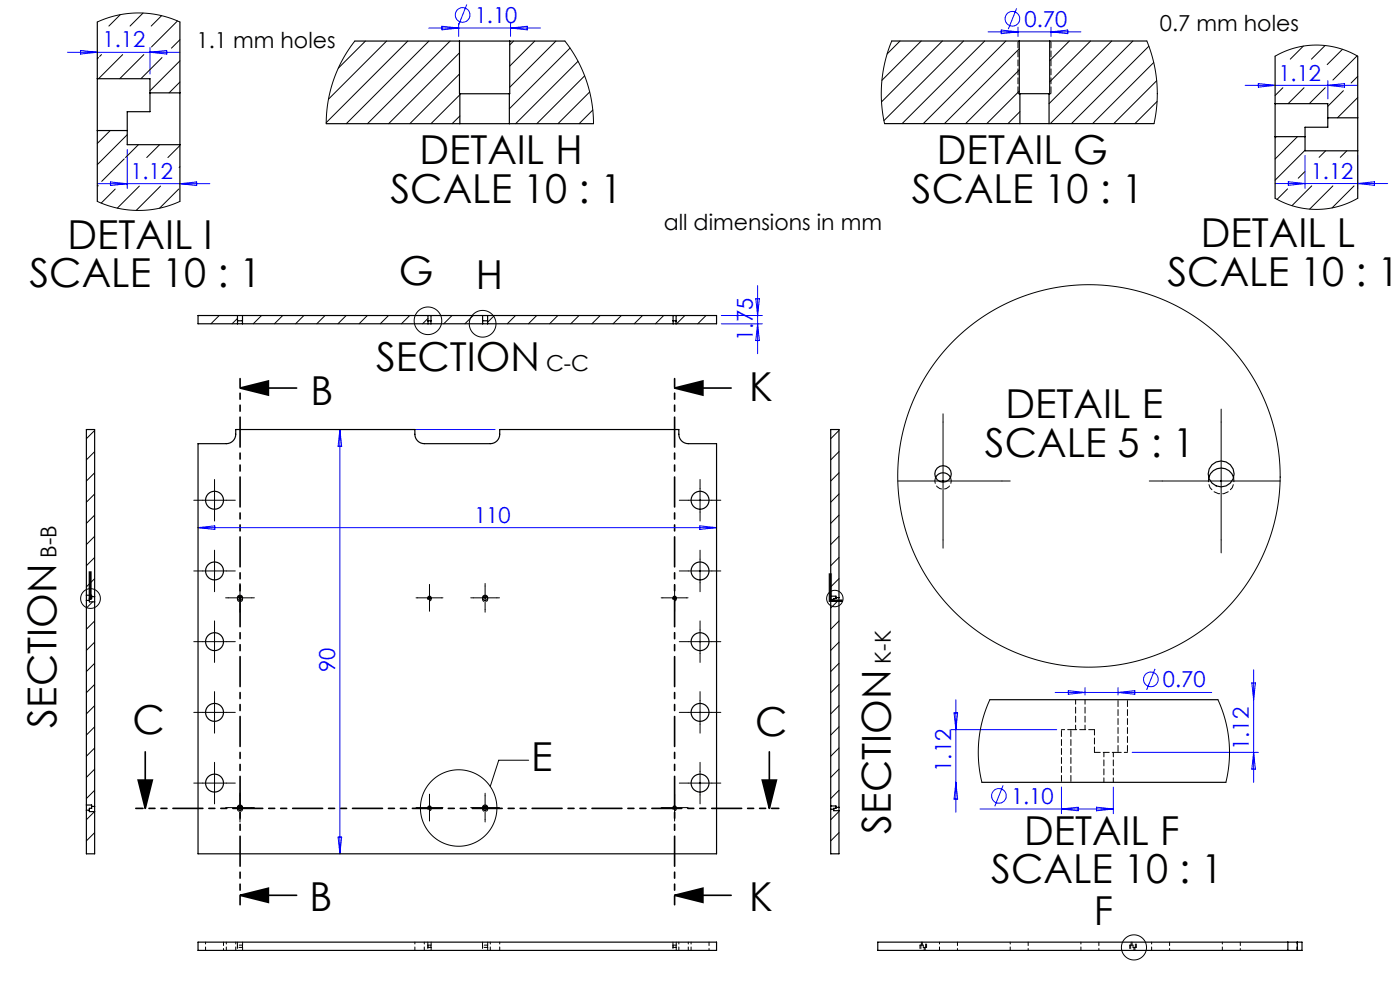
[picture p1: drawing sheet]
<svg xmlns="http://www.w3.org/2000/svg" width="297mm" height="210mm" viewBox="0 0 297 210" stroke-linecap="round" stroke-linejoin="round" font-family="sans-serif">
<g fill="none" stroke="#00f" stroke-width=".21">
<path d="M14.3 11.1h23.9M17.1 10.7l3.5 .4-3.5 .4zM31.8 10.1v5.6M31.8 11.1l3.6-.4v.8zM91 6h23.7M93.7 5.6l3.6 .4-3.6 .3zM97.3 5v2.7M99 .9l-1.7 4.5M108.3 5v2.7M108.3 6l3.6-.4v.7zM209.6 6.8h19.7M212.4 6.4l3.6 .4-3.6 .3z"/>
<path d="M215.7 1.8l-1.8 4.4M216 5.8v1.9M223 5.8v1.9M223 6.8l3.5-.4v.7zM264.2 18.1h23.8M266.9 17.7l3.6 .4-3.6 .4zM281.7 17.1v3.9M281.7 18.1l3.5-.4v.8zM20.6 39h23.9M23.4 38.6l3.6 .4-3.6 .4zM27 31.7v8.3M38.2 39l3.5-.4v.8z"/>
<path d="M270.5 38.9h23.9M273.3 38.6l3.6 .3-3.6 .4zM276.9 33v6.9M288 33v6.9M288 38.9l3.6-.3v.7zM153 66.9h8.7M153 68.7h8.7M160.3 63.4h.8l-.4 3.5zM160.7 60.6v14.4M160.7 68.7l.4 3.5h-.8zM71.1 91.1h33.9M72.1 91.1v90"/>
<path d="M72.1 91.1l.4 3.6h-.8zM42 111.9h110M42 111.9l3.6-.4v.8zM148.5 111.5l3.5 .4-3.5 .4zM201.8 154.8h22.4M202.4 151.2h.8l-.4 3.6zM202.8 148.4v23.9M223.8 146.9h33.3M226.6 146.5l3.6 .4-3.6 .4zM230.2 145.9v1.5M237.2 145.9v1.5M237.2 146.9l3.5-.4v.8z"/>
<path d="M240.2 159.6h26.7M245 141.9l-1.7 4.4M265.6 144.9h.7l-.4 3.5zM265.9 142.1v23.8M265.9 159.6l.4 3.6h-.7zM71.7 177.6h.8l-.4 3.5zM202.8 165.9l.4 3.6h-.8zM207.9 171.6h28.3M212.8 166.6l-1.8 4.4M225.2 166.9v5.7M225.2 171.6l3.5-.4v.8zM232.6 171.2l3.6 .4-3.6 .4z"/>
<path d="M236.2 166.9v5.7"/>
<circle cx="98.1" cy="3.2" r="1.56"/>
<circle cx="214.8" cy="4" r="1.56"/>
<circle cx="244.1" cy="144.1" r="1.56"/>
<circle cx="211.9" cy="168.8" r="1.56"/>
</g>
<g fill="none" stroke="#000" stroke-width=".21">
<path d="M20.6 4.7l2.1-.9 2.2-.6 2.3-.3 2.3-.2 2.2 .2 2.3 .4 2 .5 2.2 .9M20.9 12.2l-.3 .3M21.5 11.6l-.4 .4M25.5 3.1l-2.4 2.4M26 11.6l-5.1 5.1M30.3 2.8l-2.7 2.7M30.5 11.6l-5.1 5.1M34.3 3.3l-2.2 2.2M34.4 12.2l-4.5 4.5M37.7 4.4l-5.6 5.6M38.2 12.9l-6.4 6.4M38.2 17.4l-2.3 2.3"/>
<path d="M38.2 8.4l-1.8 1.8M75.3 8.7l-2.6 3.9-1.9 4.4-1.2 4.4-.4 4.8M77.5 8.7l-5.7 5.8M82 8.7l-12.3 12.3M86.5 8.7l-17.3 17.3M91 8.7l-17.5 17.5M95.5 8.7l-17.5 17.5M97.5 11.2l-15.1 15M97.5 15.7l-10.6 10.5M109 8.7l-.9 .8M113.4 8.7l-5.3 5.3M117.9 8.7l-9.8 9.8"/>
<path d="M119.8 8.7l2.7 4 1.8 4.2 1.2 4.8 .4 4.5M120.9 10.2l-12.8 12.9M122.6 13l-13.2 13.2M124 16.1l-10.1 10.1M125.1 19.5l-6.7 6.7M189.2 8.7l-1.5 4.4-.6 4.3-.1 4.6 .7 4.2M190.9 8.7l-2.7 2.7M195.4 8.7l-8.3 8.3M199.9 8.7l-12.9 12.9M204.4 8.7l-16.9 16.9M208.9 8.7l-17.5 17.5M213.4 8.7l-17.5 17.5"/>
<path d="M216.2 19.3l-6.9 6.9M216.2 10.3l-15.8 15.9M216.2 14.8l-11.4 11.4M226.9 8.7l-4.2 4.2M231.4 8.7l-8.7 8.7M235.8 8.7l-13.2 13.3M240.3 8.7l-17.5 17.5M243.3 8.7l1.4 4.2 .7 4.6v4.3l-.6 4.4M243.7 9.8l-16.4 16.4M244.8 13.3l-13 12.9M245.4 17.1l-9.1 9.1M270.5 11.9l1.9-1 2.3-.7 2.2-.5 2.4-.1 2.2 .1 2.3 .5 2.2 .7 2 1"/>
<path d="M272.2 18.6l-1.7 1.7M276.5 9.8l-2.8 2.8M276.6 18.6l-3.3 3.4M281.1 9.7l-2.9 2.9M281.1 18.6l-3.3 3.4M284.8 10.5l-3.2 3.2M285 19.2l-3.3 3.4M287.9 11.8l-5.1 5.2M288 16.2l-1.4 1.4M20.6 39.4h.1M23.4 27.7l-2.8 2.7M26.4 33.7l-4.8 4.8"/>
<path d="M27 28.6l-6.4 6.3M29.4 30.7l-2.8 2.7M29.6 39.5l-4.7 4.6M33.9 30.7l-2.8 2.7M34.1 39.5l-5.2 5.1M38.2 30.9l-2.6 2.5M38.2 35.4l-.2 .1M97.6 20.1l-6.2 6.1M97.6 24.6l-1.7 1.6M125.8 23.3l-2.9 2.9M216.4 23.7l-2.6 2.5M245.5 21.5l-4.7 4.7"/>
<path d="M270.8 29l-.3 .2M275.2 29l-4.7 4.7M276.8 36.4l-1.4 1.4M276.9 31.9l-6.4 6.3M278.3 39.4l-4.2 4.2M281.2 32l-1.4 1.4M282.8 39.4l-5 5M285.7 32l-1.4 1.4M287.3 39.4l-4.7 4.7M288 20.7l-4.3 4.3M20.6 42.7l2.2 .9 2.1 .5 2.3 .4 2.3 .1 2.3-.1 2.1-.3 2.2-.7 2.1-.8M24.4 40.1l-2.9 3"/>
<path d="M37.9 40.1l-4 4.1M270.5 42.1l2.1 1 2 .7 2.3 .5 2.3 .1 2.3-.1 2.4-.5 2.2-.8 1.9-.9M273.2 40.1l-2.3 2.2M46.5 66.9l-1.8 1.8M50.4 67.5l-1.2 1.2M55.5 66.9l-1.8 1.8M60 66.9l-1.8 1.8M64.5 66.9l-1.8 1.8M69 66.9l-1.8 1.8M73.4 66.9l-1.7 1.8M77.9 66.9l-1.7 1.8M82.4 66.9l-1.7 1.8"/>
<path d="M86.9 66.9l-1.7 1.8M90.8 67.5l-1.1 1.2M95.9 66.9l-1.8 1.8M100.4 66.9l-1.8 1.8M104.9 66.9l-1.5 1.5M109.4 66.9l-1.8 1.8M113.9 66.9l-1.8 1.8M118.3 66.9l-1.7 1.8M122.8 66.9l-1.7 1.8M127.3 66.9l-1.7 1.8M131.8 66.9l-1.7 1.8M136.3 66.9l-1.7 1.8"/>
<path d="M140.8 66.9l-1.8 1.8M145.3 66.9l-1.8 1.8M149.8 66.9l-1.8 1.8M20.1 91.3l-1.8 1.8M20.1 95.8l-1.8 1.8M178 91.3l-1.8 1.8M178 95.8l-1.8 1.8M200.1 89.5v25M259.1 89.5v25M20.1 100.3l-1.8 1.7M20.1 104.8l-1.8 1.7M20.1 109.3l-1.8 1.7"/>
<path d="M20.1 113.8l-1.8 1.7M20.1 118.3l-1.8 1.7M43 106.1h5M45.5 103.6v5M45.5 118.6v5M146 106.1h5M148.5 103.6v5M148.5 118.6v5M178 100.3l-1.8 1.7M178 104.8l-1.8 1.7M178 109.3l-1.8 1.7M178 113.8l-1.8 1.7"/>
<path d="M178 118.3l-1.8 1.7M190.5 102h22.1M246.6 102h25M19.6 127.7l-1.3 1.3M20.1 131.7l-1.8 1.8M20.1 136.2l-1.8 1.8M20.1 122.7l-1.8 1.8M43 136.1h5M43 121.1h5M45.5 133.6v5M48.4 126.8h5M50.9 124.3v5"/>
<path d="M88.6 126.8h5M91.1 124.3v5M100.4 126.8h5M102.9 124.3v5M140.6 126.8h5M143.1 124.3v5M146 136.1h5M146 121.1h5M148.5 133.6v5M177.8 127.5l-1.6 1.5M178 122.7l-1.8 1.8M178 131.7l-1.8 1.8"/>
<path d="M178 136.2l-1.8 1.8M20.1 140.7l-1.8 1.8M20.1 145.2l-1.8 1.7M20.1 149.7l-1.8 1.7M20.1 154.2l-1.8 1.7M20.1 158.7l-1.8 1.7M43 151.1h5M45.5 148.6v5M146 151.1h5M148.5 148.6v5M178 140.7l-1.8 1.8M178 145.2l-1.8 1.7"/>
<path d="M178 149.7l-1.8 1.7M178 154.2l-1.8 1.7M178 158.7l-1.8 1.7M210 148.4l-1.5 4-.8 4.5-.1 4.6 .7 4.4M258.4 148.4l1.5 4.1 .8 4.5 .1 4.4-.7 4.5M20 172.2l-1.7 1.7M20.1 176.6l-1.8 1.8M20.1 163.2l-1.8 1.7M20.1 167.6l-1.8 1.8M43 166.1h5M45.5 163.6v5M48.4 171.3h5"/>
<path d="M50.9 168.8v5M88.6 171.3h5M91.1 168.8v5M100.4 171.3h5M102.9 168.8v5M112.2 161.3h-6.4l-1.8 5.5M140.6 171.3h5M143.1 168.8v5M146 166.1h5M148.5 163.6v5M178 163.2l-1.8 1.7M178 167.6l-1.8 1.8"/>
<path d="M178 172.1l-1.8 1.8M178 176.6l-1.8 1.8"/>
<circle cx="90.8" cy="68" r="2.93"/>
<circle cx="102.4" cy="68.7" r="2.84"/>
<circle cx="231" cy="101" r="40.6"/>
<circle cx="19.2" cy="127" r="2.09"/>
<circle cx="177.1" cy="127" r="1.74"/>
<circle cx="97.3" cy="171.4" r="8.1"/>
<circle cx="240.6" cy="201" r="2.66"/>
</g>
<path d="M50.9 82.3h12M50.9 82.3l6-1.5v3zM143.1 82.3l6-1.5v3zM143.1 82.3h12M30.8 159.5v12M163.2 159.5v12M29.3 165.5h3l-1.5 6zM161.7 165.5h3l-1.5 6zM50.9 189.9h12M50.9 189.9l6-1.5v3zM143.1 189.9l6-1.5v3zM143.1 189.9h12" fill="none" stroke="#000" stroke-width=".35"/>
<g fill="none" stroke="#000" stroke-width=".21" stroke-dasharray="15.2 1.3 1.3 1.3">
<path d="M200.1 89.5v-1.7M259.1 89.5v-2.7M43 106.1h-1.9M45.5 118.6v-1.9M45.5 103.6v-1.9M45.5 108.6v1.9M48 106.1h1.9M146 106.1h-1.9M148.5 118.6v-1.9M148.5 103.6v-1.9M148.5 108.6v1.9M151 106.1h1.9"/>
<path d="M200.1 114.5v1.8M212.6 102h1.7M246.6 102h-2.8M259.1 114.5v2.8M271.6 102h.1M43 136.1h-1.9M43 121.1h-1.9M45.5 133.6v-1.9M45.5 138.6v1.9M45.5 123.6v1.9M48 136.1h1.9M48 121.1h1.9"/>
<path d="M48.4 126.8h-.5M50.9 124.3v-.5M50.9 129.3v.6M53.4 126.8h.6M88.6 126.8h-.3M91.1 124.3v-.3M91.1 129.3v.4M93.6 126.8h.4M100.4 126.8h-.5M102.9 124.3v-.5M102.9 129.3v.6M105.4 126.8h.6"/>
<path d="M140.6 126.8h-.3M143.1 124.3v-.3M143.1 129.3v.4M145.6 126.8h.4M146 136.1h-1.9M146 121.1h-1.9M148.5 133.6v-1.9M148.5 138.6v1.9M148.5 123.6v1.9M151 136.1h1.9M151 121.1h1.9M43 151.1h-1.9"/>
<path d="M45.5 148.6v-1.9M45.5 153.6v1.9M48 151.1h1.9M146 151.1h-1.9M148.5 148.6v-1.9M148.5 153.6v1.9M151 151.1h1.9M43 166.1h-1.9M45.5 163.6v-1.9M45.5 168.6v1.9M48 166.1h1.9M48.4 171.3h-.5"/>
<path d="M50.9 168.8v-.5M50.9 173.8v.6M53.4 171.3h.6M88.6 171.3h-.3M91.1 168.8v-.3M91.1 173.8v.4M93.6 171.3h.4M100.4 171.3h-.5M102.9 168.8v-.5M102.9 173.8v.6M105.4 171.3h.6M140.6 171.3h-.3"/>
<path d="M143.1 168.8v-.3M143.1 173.8v.4M145.6 171.3h.4M146 166.1h-1.9M148.5 163.6v-1.9M148.5 168.6v1.9M151 166.1h1.9"/>
</g>
<path d="M50.9 80.3v111.6M143.1 80.3v111.6" fill="none" stroke="#000" stroke-width=".35" stroke-dasharray="6.3 1.3 1.3 1.3 1.3 1.3" stroke-dashoffset="4.5"/>
<path d="M165.2 171.5h-136.4" fill="none" stroke="#000" stroke-width=".35" stroke-dasharray="6.3 1.3 1.3 1.3 1.3 1.3" stroke-dashoffset="4.8"/>
<g fill="#000">
<path d="M50.9 82.3l6-1.5v3zM50.9 189.9l6-1.5v3z"/>
<path d="M161.7 165.5h3l-1.5 6zM29.3 165.5h3l-1.5 6zM143.1 82.3l6-1.5v3zM143.1 189.9l6-1.5v3z"/>
</g>
<g fill="none" stroke="#000" stroke-width=".25">
<path d="M20.6 16.7v11M20.6 4.7v12M20.6 16.7h11.2v3M31.8 19.7v4h-4.8v4M31.8 19.7h6.4M38.2 19.7v11M38.2 4.7v15M75.3 8.7h22.2M97.5 8.7h10.6M97.5 8.7l.1 11.2M97.6 19.9h10.5M97.6 19.9v6.3"/>
<path d="M108.1 19.9v6.3M108.1 8.7v11.2M108.1 8.7h11.7M189.2 8.7h27M216.2 8.7h6.5M216.2 8.7v11.2h.2M216.4 19.9h6.2M216.4 19.9v6.3M222.6 19.9v6.3M222.7 8.7v11.2h-.1M222.7 8.7h20.6M270.5 11.9v10.1"/>
<path d="M288 11.9v13.1M20.6 27.7h6.4M20.6 27.7v15M27 27.7v3h11.2M38.2 30.7v12M69.2 26.2h28.4M97.6 26.2h10.5M108.1 26.2h17.8M187.7 26.2h28.7M216.4 26.2h6.2M222.6 26.2h22.2M270.5 22v7"/>
<path d="M270.5 29h6.4M270.5 22h11.2v3M270.5 29v13.1M276.9 29v3h11.1M281.7 25v2h-4.8v2M281.7 25h6.3M288 25v7M288 32v10.1M50.4 66.9h1M50.4 66.9h-8.4v1.8h8.4M50.4 68h.1M50.4 66.9v1.8"/>
<path d="M50.4 68h1M50.4 68.7h1M51.4 68.7h39.4M51.4 68h.1M51.4 66.9h39.4M51.4 66.9v1.8M90.8 66.9h.6M90.8 68h.1M90.8 66.9v1.8M90.8 68h.6M90.8 68.7h.6M91.4 68.7h11"/>
<path d="M91.4 68h.1M91.4 66.9h11M91.4 66.9v1.8M102.4 66.9h1M102.4 66.9v1.1M102.4 68.7h1M102.4 68h1M102.4 68v.7M103.4 68.7h39.4M103.4 68h.1M103.4 66.9h39.4M103.4 66.9v1.8"/>
<path d="M142.8 66.9h.6M142.8 66.9v1.1M142.8 68.7h.6M142.8 68h.6M142.8 68v.7M143.4 68h.1M143.4 66.9h8.6v1.8h-8.6M143.4 66.9v1.8M42 94.1h6a2 2 0 0 0 2-2v-1h38a2.3 2.3 0 0 0 1.6 3h14.4a2 2 0 0 0 2-2v-1h38a2.3 2.3 0 0 0 1.6 3h6.4v87h-110zM198.5 101.3a1.75 1.75 0 0 1 1.6-1 1.75 1.75 0 0 1 1.5 1M256.4 101.3a2.75 2.75 0 0 1 2.7-2 2.75 2.75 0 0 1 2.6 2M18.3 126.3v1.1"/>
<path d="M18.3 126.3v-35.2h1.8v35.5M18.3 127.4h.7M18.3 126.3h1.1v.3M18.3 127.4v43.4M19 127.4v.3h1.1M19.4 126.6v.4h-.4v.4M19.4 126.6h.7M20.1 126.6v1.1M20.1 127.7v43.4M50.4 127a.55 .55 0 0 1 .5-.4 .55 .55 0 0 1 .5 .4M90.8 127a.35 .35 0 0 1 .3-.2 .35 .35 0 0 1 .3 .2M102.4 127a.55 .55 0 0 1 .5-.4 .55 .55 0 0 1 .5 .4"/>
<path d="M142.8 127a.35 .35 0 0 1 .3-.2 .35 .35 0 0 1 .3 .2M176.2 126.5v.7M176.2 126.5v-35.4h1.8v35.7M176.2 127.2h.7M176.2 126.5h1.1v.3M176.2 127.2v43.8M176.9 127.2v.3h1.1M177.3 126.8v.2h-.4v.2M177.3 126.8h.7M178 126.8v.7M178 127.5v43.8M210 148.4h48.4"/>
<path d="M18.3 170.8v1.1M18.3 171.9v9.2h1.8v-8.9M18.3 170.8h1.1v.3M18.3 171.9h.7M19 171.9v.3h1.1M19.4 171.1v.4h-.4v.4M19.4 171.1h.7M20.1 171.1v1.1M50.4 171.5a.55 .55 0 0 1 .5-.4 .55 .55 0 0 1 .5 .4M90.8 171.5a.35 .35 0 0 1 .3-.2 .35 .35 0 0 1 .3 .2M102.4 171.5a.55 .55 0 0 1 .5-.4 .55 .55 0 0 1 .5 .4M142.8 171.5a.35 .35 0 0 1 .3-.2 .35 .35 0 0 1 .3 .2"/>
<path d="M176.2 171v.7M176.2 171.7v9.4h1.8v-9.1M176.2 171.7h.7M176.2 171h1.1v.3M176.9 171.7v.3h1.1M177.3 171.3v.2h-.4v.2M177.3 171.3h.7M178 171.3v.7M208.3 165.9h51.8M42 199.8h110v1.8h-110zM273.2 199.8h2M273.2 199.8h-87v1.8h87"/>
<path d="M273.2 199.8v1.8M275.2 199.8h1v1.8h-1M275.2 199.8v1.8M273.2 201.6h2"/>
<circle cx="45.5" cy="106.1" r="1.9"/>
<circle cx="148.5" cy="106.1" r="1.9"/>
<circle cx="200.1" cy="100.5" r="1.75"/>
<circle cx="259.1" cy="100.5" r="2.75"/>
<circle cx="45.5" cy="121.1" r="1.9"/>
<circle cx="45.5" cy="136.1" r="1.9"/>
<circle cx="50.9" cy="126.8" r=".55"/>
<circle cx="91.1" cy="126.8" r=".35"/>
<circle cx="102.9" cy="126.8" r=".55"/>
<circle cx="143.1" cy="126.8" r=".35"/>
<circle cx="148.5" cy="136.1" r="1.9"/>
<circle cx="148.5" cy="121.1" r="1.9"/>
<circle cx="45.5" cy="151.1" r="1.9"/>
<circle cx="148.5" cy="151.1" r="1.9"/>
<circle cx="45.5" cy="166.1" r="1.9"/>
<circle cx="50.9" cy="171.3" r=".55"/>
<circle cx="91.1" cy="171.3" r=".35"/>
<circle cx="102.9" cy="171.3" r=".55"/>
<circle cx="143.1" cy="171.3" r=".35"/>
<circle cx="148.5" cy="166.1" r="1.9"/>
</g>
<g fill="none" stroke="#000" stroke-width=".21" stroke-dasharray="1.3 .6">
<path d="M216 19.9h.2M222.7 19.9h.3M201.6 101.3a1.75 1.75 0 0 1-1.5 2.5 1.75 1.75 0 0 1-1.6-2.5M232.2 154.8h-5M232.2 159.6h5M50.4 199.8v.7M90.8 199.8v.7M102.4 199.8v.7M142.8 199.8v.7M195.5 199.8v.7M195.7 199.8v.7M240 199.8v.7"/>
<path d="M240.2 199.8v.7M50.4 201h.1M50.4 200.5v.5M51.4 201v-.5M51.4 201h.1M51.5 200.5v-.7M90.8 201h.1M90.8 200.5v.5M91.4 201v-.5M91.4 201h-.6M91.4 201h.1M91.5 200.5v-.7"/>
<path d="M102.4 201h.1M102.4 200.5v.5M103.4 201v-.5M103.4 201h.1M103.5 200.5v-.7M142.8 201h.1M142.8 200.5v.5M143.4 201v-.5M143.4 201h-.6M143.4 201h.1M143.5 200.5v-.7M195.4 200.5h-.2"/>
<path d="M195.9 201v-.5M195.9 201h.5M195.9 200.5h-.5M196.1 201.6v-.6M196.3 201.6v-.6M196.4 201h.2M239.9 200.5h-.2M240.4 201v-.5M240.4 200.5h-.5M240.4 201h.5M240.6 201.6v-.6M240.8 201.6v-.6"/>
<path d="M240.9 201h.2"/>
</g>
<path d="M51.4 201h-1M51.5 200.5h-1.1M103.4 201h-1M103.5 200.5h-1.1" fill="none" stroke="#000" stroke-width=".21" stroke-dasharray="1.3 .6" stroke-dashoffset=".5"/>
<path d="M228.2 148.4v6.4M230.2 148.4v6.4M234.2 165.9v-6.3M236.2 165.9v-6.3M91.5 200.5h-.7M143.5 200.5h-.7" fill="none" stroke="#000" stroke-width=".21" stroke-dasharray="1.3 .6" stroke-dashoffset=".3"/>
<g fill="none" stroke="#000" stroke-width=".21" stroke-dasharray="1.3 .6" stroke-dashoffset=".9">
<path d="M43.6 199.8v1.8M48 199.8v1.8M50 199.8v1.8M88 199.8v1.8M90 199.8v1.8M104 199.8v1.8M106 199.8v1.8M144 199.8v1.8M146 199.8v1.8M146.6 199.8v1.8M199.3 199.8v1.8M214.3 199.8v1.8"/>
<path d="M229.3 199.8v1.8M244.3 199.8v1.8M259.3 199.8v1.8M275.2 199.8v1.8M47.4 201.6v-1.8M150.4 201.6v-1.8M203.1 201.6v-1.8M218.1 201.6v-1.8M233.1 201.6v-1.8M248.1 201.6v-1.8M263.1 201.6v-1.8"/>
</g>
<g fill="none" stroke="#000" stroke-width=".21" stroke-dasharray="1.3 .6" stroke-dashoffset=".6">
<path d="M51.4 127a.55 .55 0 0 1-.5 .7 .55 .55 0 0 1-.5-.7M103.4 127a.55 .55 0 0 1-.5 .7 .55 .55 0 0 1-.5-.7M227.2 154.8h-2M237.2 159.6h2M51.4 171.5a.55 .55 0 0 1-.5 .7 .55 .55 0 0 1-.5-.7M103.4 171.5a.55 .55 0 0 1-.5 .7 .55 .55 0 0 1-.5-.7M50.4 200.5v1.1M51.5 201.6v-1.1M90.8 200.5v1.1M91.5 201.6v-1.1M102.4 200.5v1.1M103.5 201.6v-1.1"/>
<path d="M142.8 200.5v1.1M143.5 201.6v-1.1M195.2 200.5v1.1M195.4 200.5v1.1M196.4 201v-1.2M196.6 201v-1.2M239.7 200.5v1.1M239.9 200.5v1.1M240.9 201v-1.2M241.1 201v-1.2"/>
</g>
<path d="M91.4 127a.35 .35 0 0 1-.3 .5 .35 .35 0 0 1-.3-.5M143.4 127a.35 .35 0 0 1-.3 .5 .35 .35 0 0 1-.3-.5M91.4 171.5a.35 .35 0 0 1-.3 .5 .35 .35 0 0 1-.3-.5M143.4 171.5a.35 .35 0 0 1-.3 .5 .35 .35 0 0 1-.3-.5" fill="none" stroke="#000" stroke-width=".21" stroke-dasharray="1.3 .6" stroke-dashoffset=".7"/>
<path d="M261.7 101.3a2.75 2.75 0 0 1-2.6 3.5 2.75 2.75 0 0 1-2.7-3.5" fill="none" stroke="#000" stroke-width=".21" stroke-dasharray="1.3 .6" stroke-dashoffset=".4"/>
<path d="M232.2 159.6v-4.8" fill="none" stroke="#000" stroke-width=".21" stroke-dasharray="1.3 .6" stroke-dashoffset=".1"/>
<path d="M216 8.7v11.2M223 19.9v-11.2M225.2 154.8v11.1M227.2 154.8v11.1M237.2 159.6v-11.2M239.2 159.6v-11.2" fill="none" stroke="#000" stroke-width=".21" stroke-dasharray="1.3 .6" stroke-dashoffset="-.2"/>
<g font-size="8.5">
<text x="89" y="34.9">DETAIL H</text>
<text x="198.8" y="34.9">DETAIL G</text>
<text x="82.8" y="43.1">SCALE 10 : 1</text>
<text x="193.4" y="43.1">SCALE 10 : 1</text>
<text x="14.3" y="52.8">DETAIL I</text>
<text x="254.7" y="52.5">DETAIL L</text>
<text x="6.2" y="61">SCALE 10 : 1</text>
<text x="84.6" y="60.5">G</text>
<text x="100.9" y="61.4">H</text>
<text x="247.7" y="60.7">SCALE 10 : 1</text>
<text x="79.8" y="78.8">SECTION</text>
<text x="65.9" y="86">B</text>
<text x="158.9" y="85">K</text>
<text x="213.3" y="88.7">DETAIL E</text>
<text x="208.9" y="96.9">SCALE 5 : 1</text>
<text x="18.2" y="127.3">I</text>
<text x="175.2" y="127.6">L</text>
<text x="12" y="154.3" transform="rotate(-90 12 154.3)">SECTION</text>
<text x="28.1" y="155.7">C</text>
<text x="160.2" y="156.1">C</text>
<text x="112.7" y="163.6">E</text>
<text x="189" y="176.8" transform="rotate(-90 189 176.8)">SECTION</text>
<text x="217.2" y="179.2">DETAIL F</text>
<text x="210.3" y="187.4">SCALE 10 : 1</text>
<text x="65.7" y="193.2">B</text>
<text x="158.9" y="193.3">K</text>
<text x="232" y="196.3">F</text>
</g>
<g font-size="4.7" fill="#00f">
<text x="100.7" y="4.9">1.10</text>
<text x="217.3" y="5.7">0.70</text>
<text x="21.8" y="10.1">1.12</text>
<text x="271.2" y="17.1">1.12</text>
<text x="27.7" y="38">1.12</text>
<text x="278.1" y="37.9">1.12</text>
<text x="159.7" y="72.3" transform="rotate(-90 159.7 72.3)">1.75</text>
<text x="100.6" y="110.9">110</text>
<text x="71.1" y="142.5" transform="rotate(-90 71.1 142.5)">90</text>
<text x="246.7" y="145.8">0.70</text>
<text x="264.9" y="159.1" transform="rotate(-90 264.9 159.1)">1.12</text>
<text x="201.8" y="163.7" transform="rotate(-90 201.8 163.7)">1.12</text>
<text x="214.5" y="170.5">1.10</text>
</g>
<g font-size="4.7">
<text x="41.7" y="10.2">1.1 mm holes</text>
<text x="246.1" y="6.5">0.7 mm holes</text>
<text x="140.8" y="48.8">all dimensions in mm</text>
<text x="115.9" y="78.8">C-C</text>
<text x="12" y="118.3" transform="rotate(-90 12 118.3)">B-B</text>
<text x="189" y="140.8" transform="rotate(-90 189 140.8)">K-K</text>
</g>
</svg>
